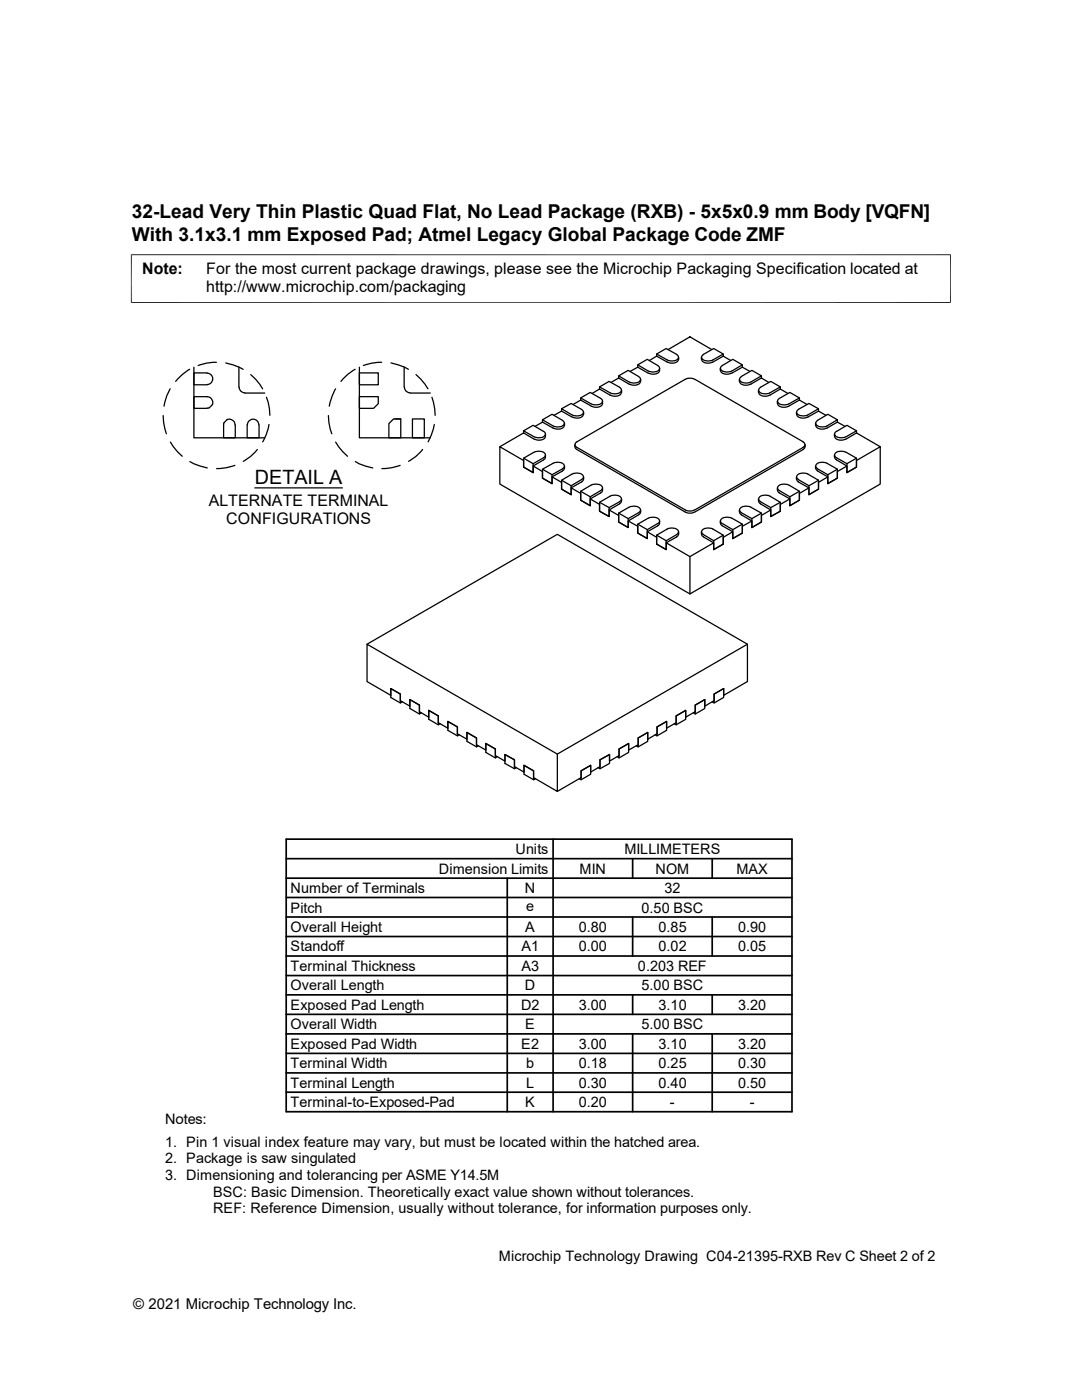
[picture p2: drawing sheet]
<svg xmlns="http://www.w3.org/2000/svg" width="216mm" height="279mm" viewBox="0 0 216 279" stroke-linecap="round" stroke-linejoin="round" font-family="sans-serif">
<g fill="none" stroke="#000" stroke-width=".25">
<path d="M34 77.6a9.6 9.6 0 0 0-1.3 3.5M37.8 73.7a10 10 0 0 0-2.7 2.4M38.7 73.3v14.1h14.1M41.3 74.4h-2.6v2.4h2.6a1.16 1.16 0 0 0 1.2-1.2 1.16 1.16 0 0 0-1.2-1.1M43.2 72.3a9.8 9.8 0 0 0-3.7 .6M45 72.4l1.5 .4 2 .9M47.7 73.3l.1 4.3a1.16 1.16 0 0 0 1.1 .8M48.9 78.4h3.9M50 74.8l1 .8 1.4 2M53.2 79.3l.6 2.3v1.3M67 77.6a10.7 10.7 0 0 0-1.3 3.5M70.9 73.7a9.4 9.4 0 0 0-2.9 2.4"/>
<path d="M71.7 79.2h3.8v1.4l-1 .9h-2.8zM71.7 74.4h3.8v2.4h-3.8zM71.7 73.3v14.1h14.2M76.2 72.3a9.8 9.8 0 0 0-3.7 .6M78 72.4l1.5 .4 2 .9M80.6 73.3l.1 4.3a1.16 1.16 0 0 0 1.1 .8M81.8 78.4h4.1M83 74.8l.9 .8 1.5 2M86.2 79.3l.5 2.3 .1 1.3M115.9 79.8v-.4l1.9-1.1 2 1.2a.64 .64 0 0 1 .4 .7 .64 .64 0 0 1-.7 .5l-.6 .1-.9-.2M115.9 79.4l2 1.2M115.9 79.8l2 1.2"/>
<path d="M115.9 79.8l-1.6 .9M119.6 77.2l2.2 1.2a1.89 1.89 0 0 0 2.2-.3 .59 .59 0 0 0-.4-.8M119.6 77.6l2.2 1.3a1.54 1.54 0 0 0 2.2-.6v-.4M119.6 77.6l-1.4 .9M123.4 75.4v-.4l1.9-1.1 2.1 1.2a.64 .64 0 0 1 .4 .8 .64 .64 0 0 1-.6 .5l-.7 .1-.9-.3M123.4 75l2.1 1.2M123.4 75.4l2.1 1.3M123.4 75.4l-1.5 .9M123.7 77.3l-2.2-1.2-1.9 1.1v.4M127.3 72.8l2.1 1.2a1.89 1.89 0 0 0 2.2-.3 .59 .59 0 0 0-.4-.8l-2-1.2-1.9 1.1v.5M127.3 73.3l2.1 1.2a1.54 1.54 0 0 0 2.2-.6v-.4M127.3 73.3l-1.6 .8"/>
<path d="M127.8 76.1a1.54 1.54 0 0 1-2.2 .6M127.8 75.7v.4M131 70.7l2.1 1.1a1.89 1.89 0 0 0 2.2-.3 .59 .59 0 0 0-.3-.8M131 71.1l2.1 1.2a1.54 1.54 0 0 0 2.3-.6M131 71.1l-1.5 .9M133.3 69.8l4.4-2.6 4.3 2.6M135 70.7l-2.1-1.1-1.9 1.1v.4M135.4 71.3v.4M138.6 75.7a2.15 2.15 0 0 0-1.9 0l-21.6 12.5a.59 .59 0 0 0-.4 .5 .59 .59 0 0 0 .4 .6l21.6 12.5a2.15 2.15 0 0 0 1.9 0M138.6 75.7l21.7 12.5M140.4 70.7a.64 .64 0 0 0-.4 .8 .64 .64 0 0 0 .7 .5h1.3l2.3-1.3v.4M143.7 73.5v.4"/>
<path d="M143.8 73.9a1.54 1.54 0 0 0 2.2 .6M144.3 70.7l-1.9-1.1-2.1 1.1M144.3 71.1l-2.1 1.2a1.54 1.54 0 0 1-2.2-.6v-.4M144.3 71.1l1.5 .9M147.5 75.7v.4M148 75.1a.64 .64 0 0 0-.4 .8 .64 .64 0 0 0 .7 .5h1.3l2.3-1.4v.4M148.1 72.8l-1.9-1.1-2.1 1.2a.64 .64 0 0 0-.3 .8 .64 .64 0 0 0 .6 .5l.7 .1 .9-.3M148.1 73.3v-.5l-2.1 1.2M148.1 73.3l-2.1 1.2M148.1 73.3l1.5 .8M151.3 77.9v.4M151.8 77.3a.64 .64 0 0 0-.4 .7 .64 .64 0 0 0 .7 .5h1.3l2.3-1.3v.4"/>
<path d="M151.9 75l-1.9-1.1-2.1 1.2M151.9 75.4l-2.1 1.3a1.54 1.54 0 0 1-2.2-.6M151.9 75.4l1.5 .9M155.7 77.2l-1.9-1.1-2.1 1.2M155.7 77.6l-2.1 1.3a1.54 1.54 0 0 1-2.2-.6M155.7 77.6l1.5 .9M159.5 79.4l-1.9-1.1-2.1 1.2a.64 .64 0 0 0-.3 .7 .64 .64 0 0 0 .6 .5l.7 .1 .9-.2M159.5 79.8v-.4l-2.1 1.2M159.5 79.8l-2.1 1.2M159.5 79.8l1.5 .9M32.6 82.9v1.3l.6 2.4M34 88.2l1.4 2 1 .9"/>
<path d="M37.9 92.1l2 .9 1.5 .4M41.7 81.4h-.4M42.4 80.7a1.16 1.16 0 0 0-1.1-1.5h-2.6v2.3h2.6M42.4 80.7l-.7 .7M45.3 83.7l-.7 .9v2.8h2.3v-2.6M45.3 83.7a1.16 1.16 0 0 1 1.6 1.1M46.9 92.9a10.2 10.2 0 0 1-3.7 .6M50.8 97.4h17.5M51.4 89.7a9 9 0 0 1-2.8 2.4M51.6 84.8a1.16 1.16 0 0 0-1.1-1.1 1.16 1.16 0 0 0-1.2 1.1v2.6h2.4v-2.6M53.7 84.7a9.8 9.8 0 0 1-1.3 3.5M65.5 82.9l.1 1.3 .6 2.4"/>
<path d="M67 88.2l1.4 2 .9 .9M70.9 92.1a11 11 0 0 0 3.5 1.3M78.5 83.6h1.5v3.8h-2.4v-2.9zM78.8 83.6h1.2M79.8 92.9a9.8 9.8 0 0 1-3.6 .6M82.3 83.6h2.4v3.8h-2.4zM84.3 89.7a9 9 0 0 1-2.8 2.4M86.7 84.7a11.2 11.2 0 0 1-1.3 3.5M104.5 91.4l1.9 1.1M104.5 86l2.1 1.2M104.5 86.4l2.1 1.2M104.5 86.4l-4.8 2.8"/>
<path d="M106.4 93l1.8 1.1v1.3l2 1.1v-1.3l2.1-1.2M106.6 90.3l-2.1 1.1v1.8l1.9 1.1v-1.8l2.1-1.1a.64 .64 0 0 0 .3-.8 .64 .64 0 0 0-.6-.5l-.7-.1-.9 .3M108.2 83.8l2.2 1.2a1.89 1.89 0 0 0 2.2-.3 .59 .59 0 0 0-.4-.8M108.2 84.2l2.2 1.2a1.54 1.54 0 0 0 2.2-.5M108.2 93.6l2 1.1M108.2 84.2l-1.4 .9M108.5 86.1a.64 .64 0 0 1 .3 .7 .64 .64 0 0 1-.6 .5l-.7 .1-.9-.2M108.5 86.1l-2.1-1.2-1.9 1.1v.4M108.8 90.8v.4l-.2 .5-2.2 1.3v1.3l-1.9-1.1v-1.3l-4.8-2.7v7.4l38 21.9v-7.4l-4.8-2.8M108.8 86.6a1.27 1.27 0 0 1-.6 1.2 1.27 1.27 0 0 1-1.4-.1l-.2-.1M110.2 95.2l1.9 1.1v1.3l1.9 1.1v-1.3l2-1.2 .4-.6M112.1 82v-.4l1.9-1.1 2 1.2a.64 .64 0 0 1 .4 .7 .64 .64 0 0 1-.7 .5l-.6 .1-.9-.2"/>
<path d="M112.1 95.8l1.9 1.1M112.1 81.6l2 1.2M112.1 82l2 1.2M112.1 82l-1.6 .9M112.2 93.6a.64 .64 0 0 0 .4-.8 .64 .64 0 0 0-.7-.5h-1.3l-2.4 1.3v1.8l2 1.1v-1.8l2.1-1.1M112.3 83.9l-2.1-1.2-2 1.1v.4M112.6 93.4l-.4 .6M112.6 84.5v.4M112.6 93v.4M114 97.4l1.9 1.1v1.3l1.9 1.1v-1.3l2.2-1.3 .2-.5v-.4M114.1 94.6l-2 1.2v1.8l1.9 1.1v-1.8l2-1.2a.64 .64 0 0 0 .4-.7 .64 .64 0 0 0-.7-.5l-.6-.1-.9 .2M114.7 88.7l.1 .8 .3 .2 21.6 12.5a2.15 2.15 0 0 0 1.9 0"/>
<path d="M115.9 98l1.9 1.1M116.4 82.7a1.54 1.54 0 0 1-2.2 .5M116.5 82.3v.4M116.5 95.2v.4M117.8 99.6l1.8 1.1v1.3l1.9 1.1v-1.3l2.2-1.3M117.9 96.8l-2 1.2v1.8l1.9 1.1v-1.8l2-1.2a.64 .64 0 0 0 .4-.7 .64 .64 0 0 0-.7-.5l-.6-.1-.9 .2M120.2 80.1a1.27 1.27 0 0 1-.6 1.1 1.27 1.27 0 0 1-1.4 0l-.2-.1M124 99.6l-.1 .7-.3 .2M151.3 99.6v.4M151.4 100l.4 .5M155.1 80.1v.4M155.1 97.4v.4"/>
<path d="M155.2 80.5a1.54 1.54 0 0 0 2.2 .6M157.4 96.8a1.89 1.89 0 0 0-2.2 .4 .59 .59 0 0 0 .3 .7l2.1 1.2v1.8l1.9-1.1v-1.8l-2.1-1.2M157.6 99.6l-1.9 1.1v1.3l-1.9 1.1v-1.3l-2.1-1.3M158.9 82.3v.4M158.9 95.2v.4M159 95.6l.3 .6M159.3 95.7l2.1 1.2v1.8l1.9-1.1v-1.8l-2.1-1.2a1.89 1.89 0 0 0-2.2 .4 .59 .59 0 0 0 .3 .7M159.3 81.7a.64 .64 0 0 0-.3 .7 .64 .64 0 0 0 .6 .5h1.4l2.3-1.3v.4M159.5 98l-1.9 1.1M160.2 88.2a.59 .59 0 0 1 .4 .5 .59 .59 0 0 1-.4 .6M160.3 89.3l-21.7 12.5M160.3 89.7l-21.7 12.5"/>
<path d="M160.6 89.2l-.4 .5M160.7 88.7v.5M161.4 97.4l-1.9 1.1v1.3l-1.9 1.1v-1.3l-2.1-1.2-.3-.6M162.7 84.5v.4M162.7 93v.4M162.8 93.4l.4 .6M163.1 93.6l2.1 1.1v1.8l1.9-1.1v-1.8l-2.1-1.1a1.89 1.89 0 0 0-2.2 .3 .59 .59 0 0 0 .4 .8M163.2 83.9a.64 .64 0 0 0-.4 .7 .64 .64 0 0 0 .6 .5h1.4l2.3-1.3v.4M163.3 81.6l-1.9-1.1-2.1 1.2M163.3 82l-2.1 1.2a1.54 1.54 0 0 1-2.2-.5M163.3 95.8l-1.9 1.1M163.3 82l1.5 .9"/>
<path d="M165.2 95.2l-1.9 1.1v1.3l-1.9 1.1v-1.3l-2.1-1.2M166.5 86.6v.5M166.5 90.8v.4M166.5 87.1a1.54 1.54 0 0 0 2.3 .5M166.5 91.2l.4 .6 2.1 1.2v1.3l1.9-1.1v-1.3l4.7-2.7v7.4l-37.9 21.9M166.9 86.1a.64 .64 0 0 0-.3 .7 .64 .64 0 0 0 .6 .5l.7 .1 .9-.2M167.1 83.8l-1.9-1.1-2.1 1.2M167.1 84.2l-2.1 1.2a1.54 1.54 0 0 1-2.2-.5M167.1 93.6l-1.9 1.1M167.1 84.2l1.5 .9M168.8 90.3a1.89 1.89 0 0 0-2.2 .3 .59 .59 0 0 0 .3 .8l2.1 1.1v1.8l1.9-1.1v-1.8l-2.1-1.1M169 93l-1.9 1.1v1.3l-1.9 1.1v-1.3l-2.1-1.2"/>
<path d="M170.9 86.4v-.4l-2.1 1.2M170.9 86l-1.9-1.1-2.1 1.2M170.9 91.4l-1.9 1.1M170.9 86.4l-2.1 1.2M170.9 86.4l4.7 2.8M119.6 100.2l1.9 1.1M121.5 101.8l1.9 1.1v1.3l1.9 1.1v-1.3l2.1-1.3 .4-.5M123.4 102.4l1.9 1.1M123.6 100.1a.64 .64 0 0 0 .4-.7 .64 .64 0 0 0-.7-.5h-1.3l-2.4 1.3v1.8l1.9 1.1v-1.8l2.2-1.2M125.3 104l2 1v1.4l1.9 1.1v-1.4l2.2-1.3 .2-.2v-.6M125.5 101.2l-2.1 1.2v1.8l1.9 1.1v-1.8l2.1-1.2a.64 .64 0 0 0 .4-.7 .64 .64 0 0 0-.7-.5l-.6-.1-.9 .2M127.3 104.6l1.9 1.1"/>
<path d="M127.8 101.8v.4M129.2 106.1l1.8 1.1v1.4l1.9 1.1v-1.4l2.1-1.2M131 106.8l1.9 1.1M131.2 104.5l-2 1.2v1.8l-1.9-1.1v-1.8l2.1-1.2a1.89 1.89 0 0 1 2.2 .4 .59 .59 0 0 1-.4 .7M135 106.7a.64 .64 0 0 0 .4-.8 .64 .64 0 0 0-.7-.4h-1.3l-2.4 1.3v1.8l1.9 1.1v-1.8l2.1-1.2M135.4 106.6l-.4 .5M135.4 106.1v.5M140 106.1l.1 .8 .3 .2M140.3 106.7l2.1 1.2v1.8l1.9-1.1v-1.8l-2.1-1.2a1.89 1.89 0 0 0-2.2 .3 .59 .59 0 0 0 .4 .8M142.4 108.3l-4.7 2.8M143.7 104v.4M144.3 106.8l-1.9 1.1"/>
<path d="M146 103.4a1.89 1.89 0 0 0-2.2 .4 .59 .59 0 0 0 .3 .7M146 103.4l2.1 1.2v1.8l-1.9 1.1v-1.8l-2.1-1.2M146.2 106.1l-1.9 1.1v1.4l-1.9 1.1v-1.4l-2.1-1.2M147.5 101.8v.4M147.6 102.2l.4 .5M147.9 102.3l2.1 1.2v1.8l1.9-1.1v-1.8l-2.1-1.2a1.89 1.89 0 0 0-2.2 .4 .59 .59 0 0 0 .4 .7M148.1 104.6l-1.9 1.1M150 104l-1.9 1v1.4l-1.9 1.1v-1.4l-2.1-1.2-.3-.5M151.7 100.1l2.1 1.2v1.8l1.9-1.1v-1.8l-2.1-1.2a1.89 1.89 0 0 0-2.2 .4 .59 .59 0 0 0 .4 .7M151.9 102.4l-1.9 1.1M153.8 101.8l-1.9 1.1v1.3l-1.9 1.1v-1.3l-2.1-1.3M155.7 100.2l-1.9 1.1"/>
<path d="M73.2 128.6l38-22 37.9 22v7.4l-4.7 2.8v-1.4l-1.9 1.1v1.3l-1.9 1.1v-1.3l-1.9 1.1v1.3l-1.9 1.1v-1.3l-1.9 1.1v1.3l-1.9 1.1v-1.3l-1.9 1.1v1.3l-1.9 1.1v-1.3l-1.9 1.1v1.3l-1.9 1.1v-1.3l-1.9 1.1v1.3l-1.9 1.1v-1.3l-1.9 1v1.4l-1.8 1.1v-1.4l-1.9 1.1v1.4l-4.8 2.7M73.2 128.6l38 21.9v7.4l-4.7-2.7v-1.4l-1.9-1.1v1.4l-1.9-1.1v-1.4l-1.9-1v1.3l-2-1.1v-1.3l-1.9-1.1v1.3l-1.8-1.1v-1.3l-1.9-1.1v1.3l-1.9-1.1v-1.3l-1.9-1.1v1.3l-1.9-1.1v-1.3l-1.9-1.1v1.3l-1.9-1.1v-1.3l-1.9-1.1v1.3l-1.9-1.1v-1.3l-1.9-1.1v1.4l-4.8-2.8zM149.1 128.6l-37.9 21.9M80.3 140.1l-.4 .2v-1.8l-1.9-1.1v1.8l1.9 1.1M84.1 142.2l-.4 .3v-1.8l-1.9-1.1v1.8l1.9 1.1M87.8 144.4l-.3 .3v-1.8l-1.9-1.1v1.8l1.9 1.1M91.7 146.6l-.4 .3v-1.8l-1.9-1.1v1.8l1.9 1.1M95.5 148.8l-.4 .3v-1.8l-1.9-1.1v1.8l1.9 1.1M99.2 151l-.4 .3v-1.8l-1.9-1.1v1.8l1.9 1.1M103 153.2l-.3 .2v-1.8l-1.9-1v1.8l1.9 1M106.8 155.4l-.3 .2v-1.8l-1.9-1.1v1.8l1.9 1.1M115.6 155.4l.4 .2v-1.8l1.9-1.1v1.8l-1.9 1.1"/>
<path d="M119.3 153.2l.4 .2v-1.8l1.9-1v1.8l-1.9 1M123.1 151l.4 .3v-1.8l1.9-1.1v1.8l-1.9 1.1M127 148.8l.3 .3v-1.8l1.9-1.1v1.8l-1.9 1.1M130.7 146.6l.4 .3v-1.8l1.9-1.1v1.8l-1.9 1.1M134.5 144.4l.4 .3v-1.8l1.9-1.1v1.8l-1.9 1.1M138.3 142.2l.4 .3v-1.8l1.9-1.1v1.8l-1.9 1.1M142.1 140.1l.4 .2v-1.8l1.9-1.1v1.8l-1.9 1.1"/>
</g>
<path d="M26.1 50.8h163.6M26.2 50.8v9.7M189.7 50.8v9.7M26.1 60.4h163.6" fill="none" stroke="#000" stroke-width=".2"/>
<g fill="none" stroke="#000" stroke-width=".34">
<path d="M57.1 179.1h100.9M57.1 175.3h100.9M57.1 171.4h100.9M57.1 167.5h100.9v54.4h-100.9zM101.2 175.3v46.6M110.4 167.5v54.4M126.2 171.4v3.9M142.1 171.4v3.9M57.1 186.9h100.9M57.1 183h100.9M57.1 198.5h100.9M57.1 194.7h100.9"/>
<path d="M57.1 190.8h100.9M126.2 183v7.8M126.2 198.5v3.9M142.1 183v7.8M142.1 198.5v3.9M57.1 214.1h100.9M57.1 206.3h100.9M57.1 202.4h100.9M57.1 210.2h100.9M57.1 218h100.9M126.2 206.3v15.6M142.1 206.3v15.6"/>
</g>
<text font-size="3.9" x="50.8" y="96.6">DETAIL A</text>
<g font-size="3.8">
<text x="26.3" y="43.5">32-Lead Very Thin Plastic Quad Flat, No Lead Package (RXB) - 5x5x0.9 mm Body [VQFN]</text>
<text x="26.3" y="48">With 3.1x3.1 mm Exposed Pad; Atmel Legacy Global Package Code ZMF</text>
</g>
<g font-size="3.2">
<text x="28.4" y="54.6">Note:</text>
<text x="41.1" y="54.6">For the most current package drawings, please see the Microchip Packaging Specification located at</text>
<text x="41.1" y="58.3">http://www.microchip.com/packaging</text>
<text x="41.7" y="101">ALTERNATE TERMINAL</text>
<text x="45.1" y="104.6">CONFIGURATIONS</text>
</g>
<text font-size="3" x="26.6" y="261.3">© 2021 Microchip Technology Inc.</text>
<g font-size="2.9">
<text x="102.9" y="170.4">Units</text>
<text x="124.6" y="170.4">MILLIMETERS</text>
<text x="58" y="178.2">Number of Terminals</text>
<text x="87.5" y="174.3">Dimension Limits</text>
<text x="104.7" y="178.2">N</text>
<text x="115.7" y="174.3">MIN</text>
<text x="130.8" y="174.3">NOM</text>
<text x="132.6" y="178.2">32</text>
<text x="146.9" y="174.3">MAX</text>
<text x="58" y="186">Overall Height</text>
<text x="58" y="182.1">Pitch</text>
<text x="104.8" y="186">A</text>
<text x="105" y="181.8">e</text>
<text x="115.5" y="186">0.80</text>
<text x="128" y="182.1">0.50 BSC</text>
<text x="131.4" y="186">0.85</text>
<text x="147.3" y="186">0.90</text>
<text x="58" y="189.9">Standoff</text>
<text x="104.1" y="189.9">A1</text>
<text x="115.5" y="189.9">0.00</text>
<text x="131.4" y="189.9">0.02</text>
<text x="147.3" y="189.9">0.05</text>
<text x="58" y="193.8">Terminal Thickness</text>
<text x="58" y="197.7">Overall Length</text>
<text x="104.1" y="193.8">A3</text>
<text x="104.7" y="197.7">D</text>
<text x="127.3" y="193.8">0.203 REF</text>
<text x="128" y="197.7">5.00 BSC</text>
<text x="58" y="201.5">Exposed Pad Length</text>
<text x="104" y="201.5">D2</text>
<text x="115.5" y="201.5">3.00</text>
<text x="131.4" y="201.5">3.10</text>
<text x="147.3" y="201.5">3.20</text>
<text x="58" y="205.4">Overall Width</text>
<text x="58" y="209.3">Exposed Pad Width</text>
<text x="104" y="209.3">E2</text>
<text x="104.8" y="205.4">E</text>
<text x="115.5" y="209.3">3.00</text>
<text x="128" y="205.4">5.00 BSC</text>
<text x="131.4" y="209.3">3.10</text>
<text x="147.3" y="209.3">3.20</text>
<text x="58" y="213.2">Terminal Width</text>
<text x="105" y="213.2">b</text>
<text x="115.5" y="213.2">0.18</text>
<text x="131.4" y="213.2">0.25</text>
<text x="147.3" y="213.2">0.30</text>
<text x="58" y="217.1">Terminal Length</text>
<text x="58" y="221">Terminal-to-Exposed-Pad</text>
<text x="104.8" y="221">K</text>
<text x="105" y="217.1">L</text>
<text x="115.5" y="217.1">0.30</text>
<text x="115.5" y="221">0.20</text>
<text x="131.4" y="217.1">0.40</text>
<text x="133.7" y="221">-</text>
<text x="147.3" y="217.1">0.50</text>
<text x="149.6" y="221">-</text>
<text x="32.9" y="224.3">Notes:</text>
<text x="32.9" y="228.9">1. Pin 1 visual index feature may vary, but must be located within the hatched area.</text>
<text x="32.9" y="232.2">2. Package is saw singulated</text>
<text x="32.9" y="235.5">3. Dimensioning and tolerancing per ASME Y14.5M</text>
<text x="42.5" y="238.8">BSC: Basic Dimension. Theoretically exact value shown without tolerances.</text>
<text x="42.5" y="242.1">REF: Reference Dimension, usually without tolerance, for information purposes only.</text>
<text x="99.6" y="251.6">Microchip Technology Drawing C04-21395-RXB Rev C Sheet 2 of 2</text>
</g>
</svg>
